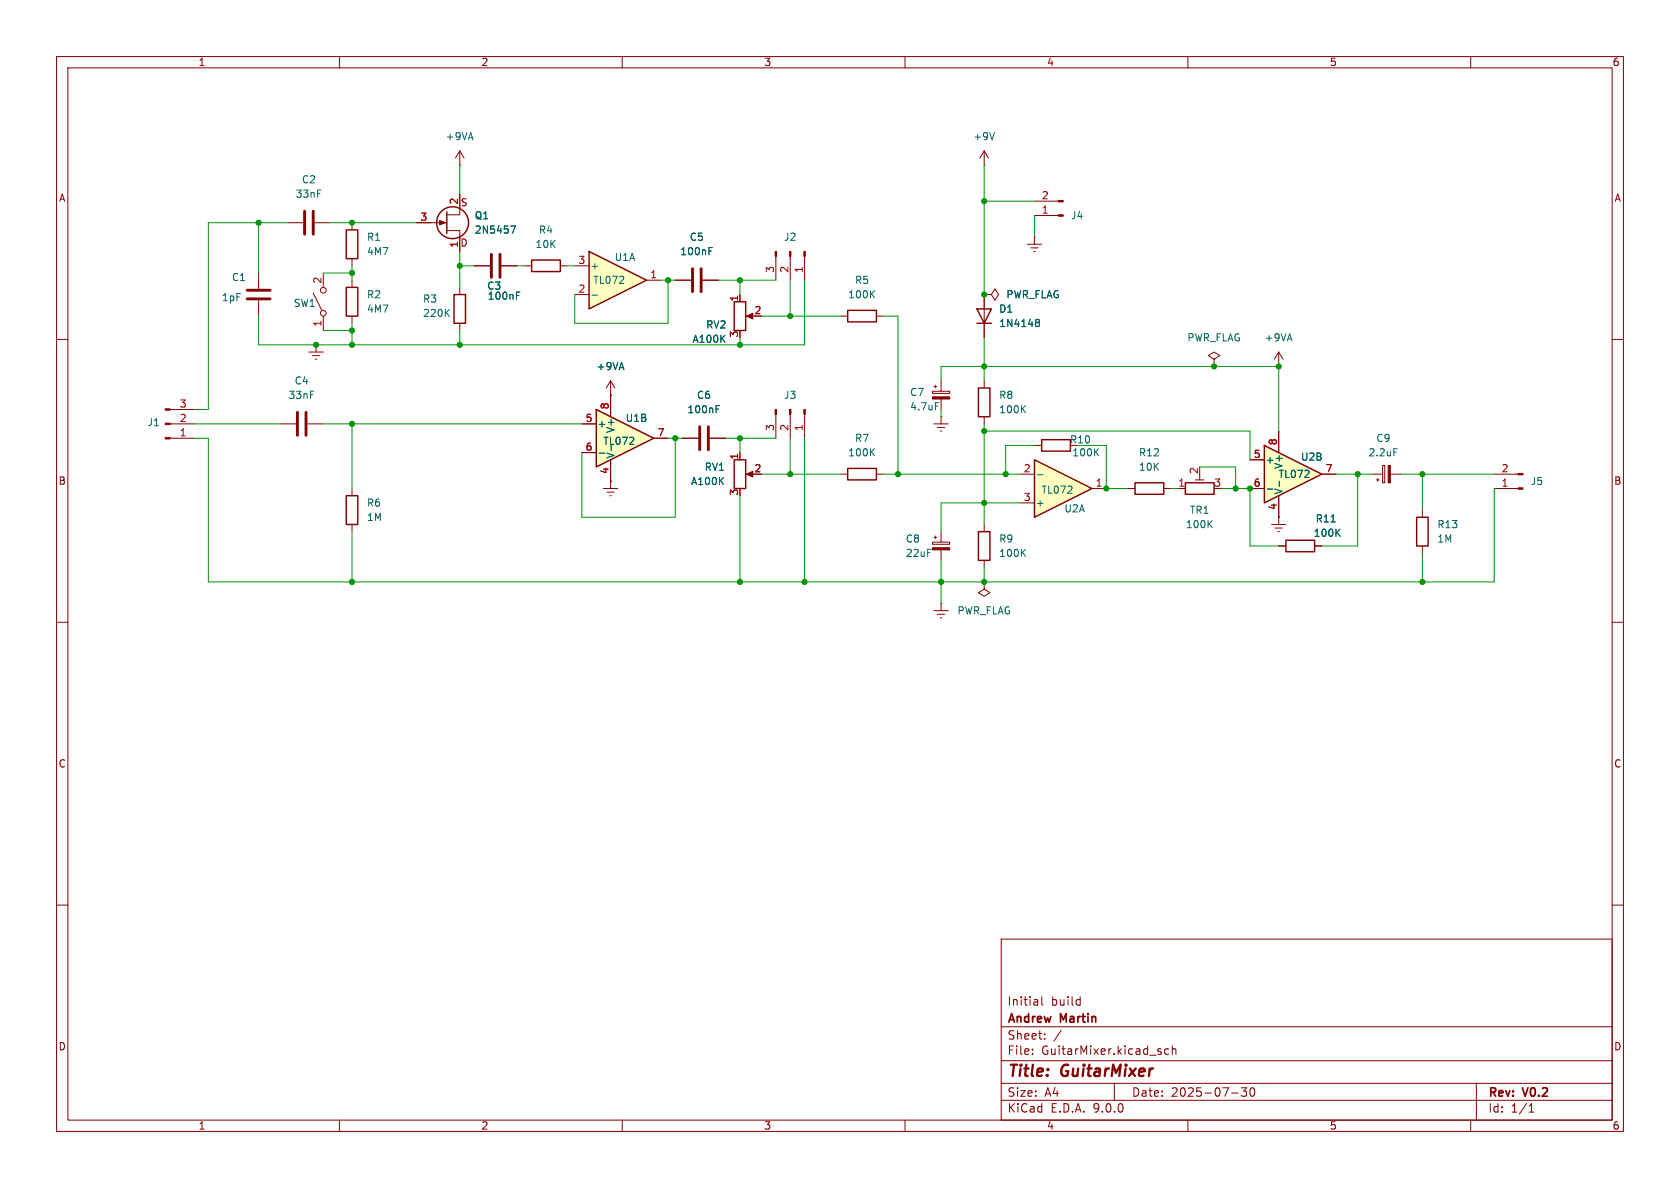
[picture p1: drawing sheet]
<svg xmlns="http://www.w3.org/2000/svg" width="297mm" height="210mm" viewBox="0 0 297 210" stroke-linecap="round" stroke-linejoin="round" font-family="sans-serif">
<g fill="none" stroke="#840000" stroke-width=".18">
<path d="M10 10h277v190h-277zM12 12h273v186h-273zM60 10v2M110 10v2M160 10v2M210 10v2M260 10v2M10 60h2M107.9 69.9h.1M107.9 67.3v2.6M107.9 67.3l-.7 1.3M107.9 67.3l.8 1.3"/>
<path d="M120.6 77.5h2.8M125.5 77.5h2.8M137.2 73.3v4.2M139.7 73.3v4.2M142.2 73.3v4.2M164.8 69.2h3.1v.3h-3.1zM165.1 74.9h2.5M165.1 68.3h.5M165.4 68.1v.5M165.7 75.6h1.3M166.2 76.2h.3M166.4 73.7h.1"/>
<path d="M166.4 67.3v1.9M166.4 70.5v1.9M166.4 73.7v1.2M174 67.3v1.3M174 73.7v1.2M285 60h2M106.7 86.4h2.5M107.3 87h1.3M107.8 87.6h.3M107.9 85.1h.1M107.9 85.1v1.3M148.6 83.8h1.3"/>
<path d="M154.9 83.8h1.3M174 92.7v1.3M174 99.1v1.2M10 110h2M285 110h2M10 160h2M177 166h108v32h-108zM184.2 176.2v1.3l.2 .2M190.8 176.7l.2 .1M191 176.2v1.5M191 177.6l-.2 .1M285 160h2"/>
<path d="M60 198v2M110 198v2M160 198v2M177 194.5h108M177 191.5h108M177 187.5h108M177 181.5h108M182.5 186.3v.1M182.5 185.5v.1M184.7 183.6v.1M184.7 182.8v.1M187.6 182.1l-1.3 2"/>
<path d="M197 191.5v3M206.6 185.5l-.4-.1-.3 .3v.4l.1 .2h.6M207.2 185.5l.3-.1 .3 .1 .1 .9M207.2 184.9v1.5M210 198v2M217.7 193.2h1.2M219.5 192.3h.9l-.5 .6 .4 .1v.7l-.2 .1h-.4l-.2-.1M221.1 192.4l.2-.1a.81 .81 0 0 1 .6 .6 .81 .81 0 0 1-.3 .8l-.1 .1a.81 .81 0 0 1-.4-1.4zM260 198v2M261 191.5v6.5M270.3 196.6h.9M270.3 195.5l.4-.4v1.5"/>
</g>
<path d="M173 68.6h2v5.1h-2zM149.9 82.8h5v2h-5zM173 94h2v5.1h-2z" fill="none" stroke="#840000" stroke-width=".25"/>
<path d="M126.6 72.3h.4M126.6 71.7h.6M154.1 79.9l.5 .7M154.6 79.3l-.7 .7M165.4 71.2h.6M180.8 72.2l.5 .8M181.3 71.7l-.7 .7M180.8 97.6l.5 .8M181.3 97.1l-.7 .7" fill="none" stroke="#006464" stroke-width=".18"/>
<path d="M123.7 75.4v4.1M125.2 75.4v4.1" fill="none" stroke="#840000" stroke-width=".51"/>
<g fill="#840000" stroke="#840000" stroke-width=".18">
<path d="M142.1 72.4h.3v.9h-.3z"/>
<path d="M139.6 72.4h.2v.9h-.2z"/>
<path d="M137 72.4h.3v.9h-.3z"/>
<path d="M164.8 70.2h3.1v.3h-3.1z"/>
</g>
<path d="M105.4 72.4l10.2 5.1-10.2 5.1z" fill="#ffffc2"/>
<g fill="none" stroke="#840000" stroke-width=".25">
<path d="M79 37.5v3.8M80.3 52.1h2v5.1h-2zM129.8 53.3h2v5.1h-2zM172.7 54.6h2.6l-1.3 2.6zM172.7 57.2h2.6M105.4 72.4l10.2 5.1-10.2 5.1zM129.8 81.3h2v5.1h-2zM200.7 85.3h5v2.1h-5z"/>
<circle cx="80" cy="39.4" r="2.82"/>
</g>
<g fill="none" stroke="#840000" stroke-width=".18">
<path d="M73.7 39.4h5.3M81.3 29.2h.1M81.3 34.3v3.7h-2.3M81.3 26.7l-.8 1.2M81.3 26.7l.7 1.2M81.3 26.7v2.5M79 40.8h2.3v3.7M81.3 50.8v1.3M81.3 57.2v1.2M119.4 49.5h2.8M124.2 49.5h2.8M130.8 52.1v1.2"/>
<path d="M132.3 55.9h1M137.2 45.3v4.2M139.7 45.3v4.2M142.2 45.3v4.2M174 52.1h1.3l.6-1 .6 1-.6 1-.6-1M174 52.1h.1M174 52.1v7.6M181.6 43.2h2.5M182.2 43.8h1.3M182.8 44.5h.2M182.9 41.9h.1M182.9 41.9v1.3"/>
<path d="M30.1 74.9h4.2M30.1 77.5h4.2M30.1 72.4h4.2M102.9 74.9h2.5M115.6 77.5h2.5M102.9 80h2.5M130.8 80v1.3M132.3 83.8h1M164.8 95.8h3.1v.4h-3.1zM165.1 95h.5M165.4 94.7v.6M166.4 94v1.8"/>
<path d="M166.4 97.2v1.9M199.4 86.4h1.3M205.7 86.4h1.3M165.1 108h2.5M165.7 108.6h1.3M166.2 109.2h.3M166.4 106.7h.1M166.4 106.7v1.3M174 102.9v1.2l1 .7-1 .6-1-.6 1-.7M174 102.9h.1"/>
</g>
<path d="M90.3 39.9h.8l-.5 1.3M78.9 55.2l.5 .8M79.4 54.7l-.7 .7M125.3 44.4h.5M125.3 43.8h.6M183.2 56.9l.1 .1M183.2 56.5h.3l.2 .1 .1 .2-.3 .2M183.3 57h.2M183.3 57l-.1 .1M183.5 57l.3 .2-.1 .4-.2 .1h-.3M105.9 80.1h1" fill="none" stroke="#006464" stroke-width=".18"/>
<g fill="#840000" stroke="#840000" stroke-width=".18">
<path d="M164.8 96.8h3.1v.4h-3.1z"/>
<path d="M142.1 44.5h.3v.8h-.3z"/>
<path d="M139.6 44.5h.2v.8h-.2z"/>
<path d="M137 44.5h.3v.8h-.3z"/>
<path d="M29.2 77.3h.9v.3h-.9z"/>
<path d="M29.2 74.8h.9v.3h-.9z"/>
<path d="M29.2 72.3h.9v.2h-.9z"/>
<path d="M132 83.8l1.1-.5v1z"/>
<path d="M77.7 39l1 .4-1 .4z"/>
<path d="M132 55.9l1.1-.5v1z"/>
</g>
<path d="M122.4 47.5v4.1M124 47.5v4.1" fill="none" stroke="#840000" stroke-width=".51"/>
<path d="M182.9 81.3l10.1 5.1-10.1 5z" fill="#ffffc2"/>
<path d="M94 46h5.1v2h-5.1zM184.1 77.7h5.1v2.1h-5.1zM182.9 81.3l10.1 5.1-10.1 5zM209.5 85.3h5.1v2.1h-5.1z" fill="none" stroke="#840000" stroke-width=".25"/>
<g fill="none" stroke="#840000" stroke-width=".18">
<path d="M182.9 38.1h4.2M182.9 35.6h4.2M83.8 47h2.8M88.6 47h2.8M92.7 47h1.3M99.1 47h1.2M182.9 78.7h1.2M180.3 88.9h2.6M180.3 83.8h2.6M193 86.4h2.6M208.3 86.4h1.2M211.3 84.8h1.6"/>
<path d="M212.1 83.8v1"/>
</g>
<path d="M91.3 52.2h.4M91.3 51.6h.6M193.7 79.9l.5 .7M194.2 79.3l-.7 .7M183.4 83.9h1M213.8 92.6l.5 .7M214.3 92l-.7 .7" fill="none" stroke="#006464" stroke-width=".18"/>
<g fill="#840000" stroke="#840000" stroke-width=".18">
<path d="M187.1 38h.9v.2h-.9z"/>
<path d="M187.1 35.4h.9v.3h-.9z"/>
</g>
<path d="M86.9 45v4M88.4 45v4" fill="none" stroke="#840000" stroke-width=".51"/>
<path d="M104.1 44.5l10.2 5-10.2 5.1z" fill="#ffffc2"/>
<path d="M104.1 44.5l10.2 5-10.2 5.1zM61.2 87.6h2v5.1h-2zM227.3 95.5h5.1v2h-5.1z" fill="none" stroke="#840000" stroke-width=".25"/>
<g fill="none" stroke="#840000" stroke-width=".18">
<path d="M101.6 47h2.5M101.6 52.1h2.5M114.3 49.5h2.5M49.5 74.9h2.8M54.4 74.9h2.7M54.6 62.2h2.5M55.2 62.9h1.3M55.8 63.5h.2M55.9 61h.1M55.9 61v1.2M107.9 69.9v3.8M214.6 63.5l1-.6-1-.7-1 .7 1 .6v1.3"/>
<path d="M214.6 64.8h.1M226.1 64.8h.1M226.1 62.2l-.8 1.3M226.1 62.2l.7 1.3M226.1 62.2v2.6M62.2 86.4v1.2M62.2 92.7v1.3M107.9 81.3v3.8M224.8 92.7h2.5M225.4 93.3h1.3M225.9 94h.3M226.1 91.4h.1"/>
<path d="M226.1 91.4v1.3M226.1 96.5h1.2M232.4 96.5h1.3"/>
</g>
<path d="M104.7 52.2h.9M108 78.7v1M235.3 92.3h.7M236.4 94.1l.5 .7M236.9 93.5l-.7 .8" fill="none" stroke="#006464" stroke-width=".18"/>
<path d="M52.6 72.9v4.1M54.1 72.9v4.1" fill="none" stroke="#840000" stroke-width=".51"/>
<path d="M223.5 78.7l10.2 5.1-10.2 5.1z" fill="#ffffc2"/>
<path d="M61.2 50.8h2v5.1h-2zM61.2 40.6h2v5.1h-2zM149.9 54.9h5v2h-5zM223.5 78.7l10.2 5.1-10.2 5.1zM250.4 91.4h2.1v5.1h-2.1z" fill="none" stroke="#840000" stroke-width=".25"/>
<g fill="none" stroke="#840000" stroke-width=".18">
<path d="M50.8 39.4h2.8M55.6 39.4h2.8M62.2 39.4v1.2M73.7 39.4h2.5M81.3 34.3v2.5M174 29.2h.1M174 26.7l-.8 1.2M174 26.7l.8 1.2M174 26.7v2.5M45.7 48.3v2.8M45.7 53.1v2.8M55.4 51.8l1.5 3.1"/>
<path d="M57.1 48.3v2.5M57.1 55.9v2.5M62.2 45.7v1.3M62.2 49.5v1.3M62.2 55.9v1.3M81.3 41.9v2.6M83.8 47h2.8M88.6 47h2.8M119.4 49.5h2.8M124.2 49.5h2.8M130.8 52.1v1.2M148.6 55.9h1.3"/>
<path d="M154.9 55.9h1.3M174 52.1h.1M174 52.1v2.5M174 57.2v2.5M102.9 74.9h2.5M107.9 69.9h.1M107.9 69.9v3.8M115.6 77.5h2.5M120.6 77.5h2.8M125.5 77.5h2.8M226.1 76.2v3.8M102.9 80h2.5"/>
<path d="M107.9 85.1h.1M107.9 81.3v3.8M130.8 80v1.3M221 81.3h2.5M221 86.4h2.5M226.1 91.4h.1M226.1 87.6v3.8M226.1 96.5h1.2M232.4 96.5h1.3M233.7 83.8h2.5M242.6 83.8h1.8M243.3 84.8h.5"/>
<path d="M243.6 84.6v.5M244.4 82.3h.4v3h-.4zM245.8 83.8h1.8M251.5 90.2v1.2M251.5 96.5v1.3M264.2 86.4h4.2M264.2 83.8h4.2"/>
<circle cx="57.2" cy="55.4" r=".51"/>
<circle cx="57.2" cy="51.3" r=".51"/>
</g>
<g fill="none" stroke="#006464" stroke-width=".18">
<path d="M90.3 39.9h.8l-.5 1.3M175.8 23.4l-.4 1.3M91.3 52.2h.4M91.3 51.6h.6M125.3 44.4h.5M125.3 43.8h.6M154.1 51.9l.5 .7M154.6 51.4l-.7 .7M183.2 56.9l.1 .1M183.2 56.5h.3l.2 .1 .1 .2-.3 .2M183.3 57h.2M183.3 57l-.1 .1"/>
<path d="M183.5 57l.3 .2-.1 .4-.2 .1h-.3M108 78.7v1M126.6 72.3h.4M126.6 71.7h.6M246.4 79.3h.6M105.9 80.1h1M224 86.5h1M226.2 85v1M235.3 92.3h.7M236.4 94.1l.5 .7M236.9 93.5l-.7 .8"/>
</g>
<g fill="#840000" stroke="#840000" stroke-width=".18">
<path d="M245.4 82.3h.4v3h-.4z"/>
<path d="M268.4 86.2h.8v.3h-.8z"/>
<path d="M268.4 83.7h.8v.2h-.8z"/>
</g>
<path d="M53.8 37.3v4.1M55.4 37.3v4.1M43.7 51.3h4.1M43.7 52.8h4.1" fill="none" stroke="#840000" stroke-width=".51"/>
<g fill="none" stroke="#009600" stroke-width=".18">
<path d="M45.7 39.4v8.9M50.8 39.4h-14v33h-2.5M58.4 39.4h15.3M81.3 29.2v5.1M174 29.2v22.9M174 35.6h8.9M182.9 38.1v3.8M57.1 58.4h5.1M57.1 48.3h5.1M62.2 47v2.5M62.2 57.2v3.8M81.3 47h2.5"/>
<path d="M81.3 44.5v6.3M81.3 58.4v2.6M91.4 47h1.3M100.3 47h1.3M116.8 49.5h2.6M118.1 49.5v7.7h-16.5v-5.1M127 49.5h10.2M130.8 49.5v2.6M130.8 59.7v1.3M134.6 55.9h14M139.7 49.5v6.4M142.2 49.5v11.5h-96.5v-5.1"/>
<path d="M156.2 55.9h2.5v27.9M174 59.7v7.6M34.3 77.5h2.5v25.4h227.4v-16.5M34.3 74.9h15.2M57.1 74.9h45.8M62.2 74.9v11.5M118.1 77.5h2.5M119.4 77.5v13.9h-16.5v-11.4M128.3 77.5h8.9M130.8 77.5v2.5M139.7 77.5v6.3M142.2 77.5v25.4"/>
<path d="M166.4 67.3v-2.5h59.7v11.4M166.4 72.4v1.3M174 74.9v17.8M174 76.2h47v5.1M182.9 78.7h-5.1v5.1M190.5 78.7h5.1v7.7h3.8M62.2 94v8.9M130.8 87.6v15.3M134.6 83.8h14M156.2 83.8h24.1M166.4 99.1v7.6M180.3 88.9h-13.9v5.1"/>
<path d="M207 86.4h1.3M212.1 82.6h6.3v3.8M215.9 86.4h5.1v10.1h5.1M236.2 83.8h6.4M240 83.8v12.7h-6.3M247.6 83.8h16.6M251.5 83.8v6.4M251.5 97.8v5.1M174 100.3v2.6"/>
</g>
<g fill="#009600" stroke="#009600" stroke-width=".18">
<circle cx="62.2" cy="61" r=".46"/>
<circle cx="62.2" cy="74.9" r=".46"/>
<circle cx="55.9" cy="61" r=".46"/>
<circle cx="62.2" cy="48.3" r=".46"/>
<circle cx="62.2" cy="58.4" r=".46"/>
<circle cx="81.3" cy="61" r=".46"/>
<circle cx="62.2" cy="102.9" r=".46"/>
<circle cx="45.7" cy="39.4" r=".46"/>
<circle cx="62.2" cy="39.4" r=".46"/>
<circle cx="142.2" cy="102.9" r=".46"/>
<circle cx="130.8" cy="102.9" r=".46"/>
<circle cx="139.7" cy="83.8" r=".46"/>
<circle cx="174" cy="102.9" r=".46"/>
<circle cx="166.4" cy="102.9" r=".46"/>
<circle cx="174" cy="88.9" r=".46"/>
<circle cx="158.7" cy="83.8" r=".46"/>
<circle cx="174" cy="64.8" r=".46"/>
<circle cx="174" cy="76.2" r=".46"/>
<circle cx="177.8" cy="83.8" r=".46"/>
<circle cx="214.6" cy="64.8" r=".46"/>
<circle cx="226.1" cy="64.8" r=".46"/>
<circle cx="195.6" cy="86.4" r=".46"/>
<circle cx="130.8" cy="61" r=".46"/>
<circle cx="118.1" cy="49.5" r=".46"/>
<circle cx="130.8" cy="49.5" r=".46"/>
<circle cx="130.8" cy="77.5" r=".46"/>
<circle cx="81.3" cy="47" r=".46"/>
<circle cx="119.4" cy="77.5" r=".46"/>
<circle cx="174" cy="52.1" r=".46"/>
<circle cx="139.7" cy="55.9" r=".46"/>
<circle cx="174" cy="35.6" r=".46"/>
<circle cx="221" cy="86.4" r=".46"/>
<circle cx="218.4" cy="86.4" r=".46"/>
<circle cx="240" cy="83.8" r=".46"/>
<circle cx="251.5" cy="83.8" r=".46"/>
<circle cx="251.5" cy="102.9" r=".46"/>
</g>
<g font-size="2.8" fill="#840000">
<text x="178" y="190.9">Title:</text>
<text x="187.7" y="190.9">GuitarMixer</text>
</g>
<g font-size="2.1" fill="#840000">
<text x="178" y="178">Initial</text>
<text x="185.8" y="178">build</text>
<text x="178" y="184">Sheet:</text>
<text x="178" y="181.2">Andrew</text>
<text x="187.5" y="181.2">Martin</text>
<text x="178" y="186.7">File:</text>
<text x="184.1" y="186.7">GuitarMixer.kicad_sch</text>
<text x="178" y="196.9">KiCad</text>
<text x="178" y="194.1">Size:</text>
<text x="184.7" y="194.1">A4</text>
<text x="185.7" y="196.9">E.D.A.</text>
<text x="193.3" y="196.9">9.0.0</text>
<text x="200" y="194.1">Date:</text>
<text x="207" y="194.1">2025-07-30</text>
<text x="263" y="194.3">Rev:</text>
<text x="263" y="196.9">Id:</text>
<text x="267.1" y="196.9">1/1</text>
<text x="269.4" y="194.3">V0.2</text>
</g>
<g font-size="1.8" fill="#840000">
<text x="35" y="11.9">1</text>
<text x="85" y="11.9">2</text>
<text x="135" y="11.9">3</text>
<text x="185" y="11.9">4</text>
<text x="235" y="11.9">5</text>
<text x="285" y="11.9">6</text>
<text x="10.3" y="35.9">A</text>
<text x="285.3" y="35.9">A</text>
<text x="81.3" y="36.7">S</text>
<text x="81.3" y="43.8">D</text>
<text x="10.3" y="85.9">B</text>
<text x="285.3" y="85.9">B</text>
<text x="10.3" y="135.9">C</text>
<text x="285.3" y="135.9">C</text>
<text x="10.3" y="185.9">D</text>
<text x="285.3" y="185.9">D</text>
<text x="35" y="199.9">1</text>
<text x="85" y="199.9">2</text>
<text x="135" y="199.9">3</text>
<text x="185" y="199.9">4</text>
<text x="235" y="199.9">5</text>
<text x="285" y="199.9">6</text>
</g>
<g font-size="1.8" fill="#006464">
<text x="78.7" y="25">+9VA</text>
<text x="172" y="25">+9V</text>
<text x="52.2" y="35.2">33nF</text>
<text x="53.3" y="32.6">C2</text>
<text x="83.8" y="39">Q1</text>
<text x="83.8" y="41.5">2N5457</text>
<text x="95.2" y="41.5">R4</text>
<text x="189.2" y="39">J4</text>
<text x="64.8" y="42.8">R1</text>
<text x="64.8" y="45.3">4M7</text>
<text x="94.6" y="44">10K</text>
<text x="104.3" y="47.9">+</text>
<text x="108.6" y="46.3">U1A</text>
<text x="120.2" y="45.3">100nF</text>
<text x="121.8" y="42.8">C5</text>
<text x="138.5" y="42.8">J2</text>
<text x="39.1" y="53.4">1pF</text>
<text x="40.9" y="49.9">C1</text>
<text x="64.8" y="52.9">R2</text>
<text x="74.7" y="53.7">R3</text>
<text x="86" y="51.4">C3</text>
<text x="86.1" y="53.2">100nF</text>
<text x="104.8" y="50.4">TL072</text>
<text x="149.8" y="52.9">100K</text>
<text x="151.1" y="50.4">R5</text>
<text x="177.8" y="52.9">PWR_FLAG</text>
<text x="51.8" y="54.5">SW1</text>
<text x="64.8" y="55.5">4M7</text>
<text x="74.7" y="56.2">220K</text>
<text x="124.7" y="58.3">RV2</text>
<text x="176.5" y="55.5">D1</text>
<text x="176.5" y="58">1N4148</text>
<text x="105.4" y="65.6">+9VA</text>
<text x="122.3" y="60.8">A100K</text>
<text x="209.8" y="60.6">PWR_FLAG</text>
<text x="223.5" y="60.6">+9VA</text>
<text x="50.9" y="70.7">33nF</text>
<text x="52" y="68.2">C4</text>
<text x="123.1" y="70.7">C6</text>
<text x="138.5" y="70.7">J3</text>
<text x="160.8" y="70.2">C7</text>
<text x="176.5" y="70.7">R8</text>
<text x="26" y="75.5">J1</text>
<text x="105.5" y="75.8">+</text>
<text x="108.8" y="76.7" transform="rotate(-90 108.8 76.7)">V+</text>
<text x="110.5" y="74.8">U1B</text>
<text x="121.4" y="73.3">100nF</text>
<text x="160.8" y="72.7">4.7uF</text>
<text x="176.5" y="73.3">100K</text>
<text x="106.6" y="78.8">TL072</text>
<text x="108.8" y="81.2" transform="rotate(-90 108.8 81.2)">V-</text>
<text x="124.5" y="83.4">RV1</text>
<text x="149.8" y="80.9">100K</text>
<text x="151.1" y="78.3">R7</text>
<text x="189.1" y="78.6">R10</text>
<text x="189.5" y="80.9">100K</text>
<text x="201.3" y="80.9">R12</text>
<text x="201.3" y="83.4">10K</text>
<text x="223.6" y="82.1">+</text>
<text x="226.9" y="83" transform="rotate(-90 226.9 83)">V+</text>
<text x="229.9" y="81.6">U2B</text>
<text x="241.8" y="80.9">2.2uF</text>
<text x="243.2" y="78.3">C9</text>
<text x="64.8" y="89.8">R6</text>
<text x="122.1" y="86">A100K</text>
<text x="183" y="89.8">+</text>
<text x="184" y="87.5">TL072</text>
<text x="225.9" y="84.7">TL072</text>
<text x="226.9" y="87.5" transform="rotate(-90 226.9 87.5)">V-</text>
<text x="270.5" y="86">J5</text>
<text x="64.8" y="92.3">1M</text>
<text x="188.1" y="90.8">U2A</text>
<text x="209.5" y="93.6">100K</text>
<text x="210.3" y="91">TR1</text>
<text x="232.1" y="95.1">100K</text>
<text x="232.5" y="92.6">R11</text>
<text x="254" y="93.6">R13</text>
<text x="160" y="96.1">C8</text>
<text x="160" y="98.7">22uF</text>
<text x="176.5" y="96.1">R9</text>
<text x="176.5" y="98.7">100K</text>
<text x="254" y="96.1">1M</text>
<text x="169.2" y="108.8">PWR_FLAG</text>
</g>
<g font-size="1.8" fill="#a90000">
<text x="184.1" y="35.3">2</text>
<text x="74.2" y="39.1">3</text>
<text x="81" y="36.3" transform="rotate(-90 81 36.3)">2</text>
<text x="184.1" y="37.8">1</text>
<text x="81" y="43.9" transform="rotate(-90 81 43.9)">1</text>
<text x="102.2" y="46.7">3</text>
<text x="56.9" y="50.2" transform="rotate(-90 56.9 50.2)">2</text>
<text x="102.2" y="51.8">2</text>
<text x="114.9" y="49.3">1</text>
<text x="130.6" y="53.4" transform="rotate(-90 130.6 53.4)">1</text>
<text x="136.9" y="48.3" transform="rotate(-90 136.9 48.3)">3</text>
<text x="139.4" y="48.3" transform="rotate(-90 139.4 48.3)">2</text>
<text x="142" y="48.3" transform="rotate(-90 142 48.3)">1</text>
<text x="56.9" y="57.9" transform="rotate(-90 56.9 57.9)">1</text>
<text x="130.6" y="59.8" transform="rotate(-90 130.6 59.8)">3</text>
<text x="133.3" y="55.6">2</text>
<text x="31.7" y="77.2">1</text>
<text x="31.7" y="74.7">2</text>
<text x="31.7" y="72.1">3</text>
<text x="103.4" y="74.7">5</text>
<text x="107.7" y="72.5" transform="rotate(-90 107.7 72.5)">8</text>
<text x="116.1" y="77.2">7</text>
<text x="136.9" y="76.3" transform="rotate(-90 136.9 76.3)">3</text>
<text x="139.4" y="76.3" transform="rotate(-90 139.4 76.3)">2</text>
<text x="142" y="76.3" transform="rotate(-90 142 76.3)">1</text>
<text x="103.4" y="79.8">6</text>
<text x="107.7" y="83.9" transform="rotate(-90 107.7 83.9)">4</text>
<text x="130.6" y="81.4" transform="rotate(-90 130.6 81.4)">1</text>
<text x="133.3" y="83.6">2</text>
<text x="180.9" y="83.6">2</text>
<text x="211.8" y="83.9" transform="rotate(-90 211.8 83.9)">2</text>
<text x="221.5" y="81">5</text>
<text x="225.8" y="78.8" transform="rotate(-90 225.8 78.8)">8</text>
<text x="234.2" y="83.6">7</text>
<text x="265.4" y="83.6">2</text>
<text x="130.6" y="87.7" transform="rotate(-90 130.6 87.7)">3</text>
<text x="180.9" y="88.6">3</text>
<text x="193.6" y="86.1">1</text>
<text x="208.2" y="86.1">1</text>
<text x="214.6" y="86.1">3</text>
<text x="221.5" y="86.1">6</text>
<text x="265.4" y="86.1">1</text>
<text x="225.8" y="90.2" transform="rotate(-90 225.8 90.2)">4</text>
</g>
</svg>
